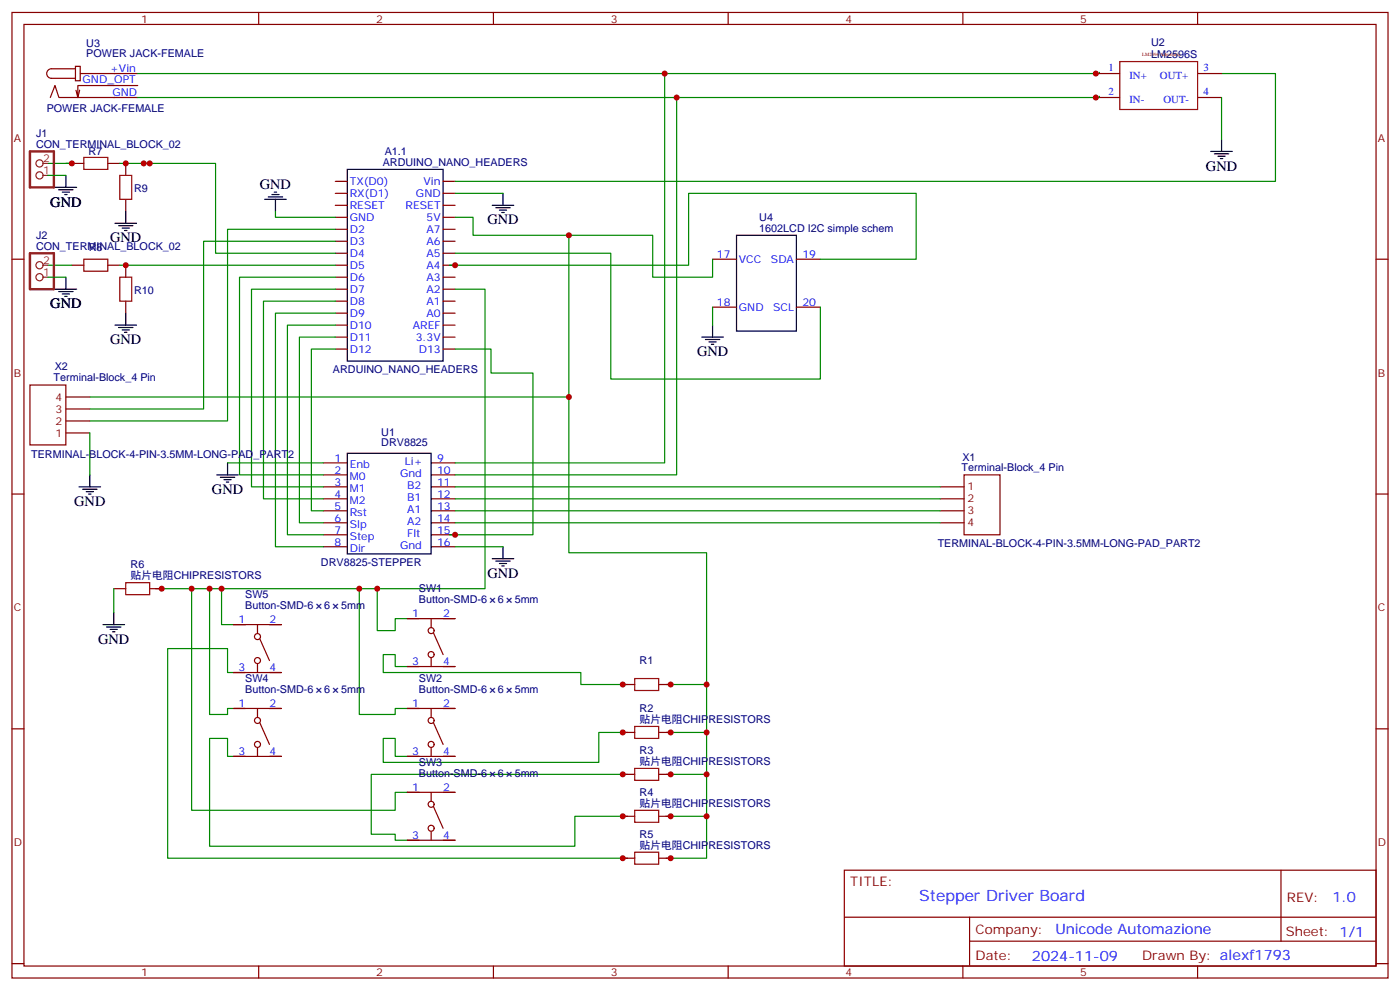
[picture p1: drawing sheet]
<svg xmlns="http://www.w3.org/2000/svg" width="412mm" height="292mm" viewBox="0 0 412 292" stroke-linecap="round" stroke-linejoin="round" font-family="sans-serif">
<g fill="none" stroke="#870000" stroke-width=".35">
<path d="M3.5 3.7h405.4v284.3h-405.4zM7.1 7.2h398.2v277.3h-398.2zM22.2 19.5h1.4v4.3h-1.4zM76.2 3.7v3.5M145.3 3.7v3.5M214.5 3.7v3.5M283.6 3.7v3.5M352.8 3.7v3.5M14.8 28.7l1.4-3.5 1.2 3.5h16.4M22.2 20.2h-7a1.41 1.41 0 0 0-1.4 1.5 1.41 1.41 0 0 0 1.4 1.4h7M23.5 26.6l-.6 2.1M23.6 21.7h17"/>
<path d="M33.5 28.7h7.1M40.6 25.2h-17.7v3.5l-.5-2.1M322.8 21.7h7M322.8 28.7h7M352.8 21.7h7M352.8 28.7h7M21.2 48.1h3.5M31.7 48.1h3.6M37 48.1v3.5M37 58.7v3.5M98.8 53.4h3.5M98.8 56.9h3.5"/>
<path d="M130.5 53.4h3.6M130.5 56.9h3.6M3.5 76.3h3.6M21.2 78.1h3.5M31.7 78.1h3.6M37 78.1v3.5M98.8 60.5h3.5M98.8 64h3.5M98.8 67.5h3.5M98.8 71h3.5M98.8 74.6h3.5M98.8 78.1h3.5"/>
<path d="M130.5 60.5h3.6M130.5 64h3.6M130.5 67.5h3.6M130.5 71h3.6M130.5 74.6h3.6M130.5 78.1h3.6M209.9 76.3h7.1M234.6 76.3h7.1M405.3 76.3h3.6M37 88.7v3.5M98.8 85.2h3.5M98.8 88.7h3.5"/>
<path d="M98.8 92.2h3.5M98.8 95.7h3.5M98.8 99.3h3.5M98.8 81.6h3.5M130.5 85.2h3.6M130.5 88.7h3.6M130.5 92.2h3.6M130.5 95.7h3.6M130.5 99.3h3.6M130.5 81.6h3.6M209.9 90.5h7.1M234.6 90.5h7.1"/>
<path d="M98.8 102.8h3.5M130.5 102.8h3.6M95.2 136.3h7.1M95.2 139.8h7.1M127 136.3h7.1M127 139.8h7.1M3.5 145.5h3.6M95.2 143.4h7.1M95.2 154h7.1M95.2 150.4h7.1M95.2 146.9h7.1M95.2 157.5h7.1"/>
<path d="M127 143.4h7.1M127 154h7.1M127 150.4h7.1M127 146.9h7.1M127 157.5h7.1M405.3 145.5h3.6M33.5 173.4h3.5M44.1 173.4h3.5M95.2 161h7.1M127 161h7.1M68.8 198h14.1M68.8 183.9h14.1"/>
<path d="M75.8 183.9v2.5M75.8 195.6v2.4M76.6 188.2l2.8 6.3M119.9 196.3h14.2M119.9 182.2h14.2M127 182.2v2.4M127 193.8v2.5M127.7 186.4l2.8 6.4M3.5 214.6h3.6M68.8 208.6h14.1M75.8 208.6v2.5M76.6 212.9l2.8 6.3"/>
<path d="M119.9 208.6h14.2M127 208.6v2.5M127.7 212.9l2.8 6.3M183.4 201.6h3.6M183.4 215.7h3.6M194 201.6h3.6M194 215.7h3.6M405.3 214.6h3.6M68.8 222.7h14.1M75.8 220.3v2.4M119.9 222.7h14.2M119.9 233.3h14.2"/>
<path d="M127 220.3v2.4M127 233.3v2.5M127.7 237.6l2.8 6.3M183.4 228h3.6M194 228h3.6M119.9 247.4h14.2M127 245v2.4M183.4 240.4h3.6M183.4 252.7h3.6M194 240.4h3.6M194 252.7h3.6M248.7 256.3h156.6v28.2h-156.6z"/>
<path d="M377.3 256.3v20.9M248.7 270.1h156.5M285.6 277.2h119.6M285.6 270.1v14.1M3.5 283.8h3.6M76.2 284.5v3.5M145.3 284.5v3.5M214.5 284.5v3.5M283.6 284.5v3.5M352.8 284.5v3.5M405.3 283.8h3.6"/>
<circle cx="75.8" cy="194.5" r=".88"/>
<circle cx="75.8" cy="187.5" r=".88"/>
<circle cx="127" cy="192.8" r=".88"/>
<circle cx="127" cy="185.7" r=".88"/>
<circle cx="75.8" cy="219.2" r=".88"/>
<circle cx="75.8" cy="212.2" r=".88"/>
<circle cx="127" cy="219.2" r=".88"/>
<circle cx="127" cy="212.2" r=".88"/>
<circle cx="127" cy="236.9" r=".88"/>
<circle cx="127" cy="243.9" r=".88"/>
</g>
<g fill="none" stroke="#000" stroke-width=".35">
<path d="M16.2 55.2h6.4M17.3 55.9h4.2M18.3 56.6h2.2M19 57.3h.8M19.4 51.6v3.6M78 58.7h6.3M79 58h4.3M80.1 57.3h2.1M80.8 56.6h.7M81.1 58.7v3.5M102.3 49.9h28.2v56.4h-28.2zM148.2 56.9v3.6"/>
<path d="M356.7 44.6h6.3M357.7 45.3h4.2M358.8 46h2.1M359.5 46.7h.7M359.8 41.1v3.5M33.9 65.8h6.3M34.9 66.5h4.3M36 67.2h2.1M36.7 67.9h.7M37 62.2v3.6M145 60.5h6.3M146 61.2h4.3"/>
<path d="M147.1 61.9h2.1M147.8 62.6h.7M217 69.3h17.6v28.2h-17.6zM16.2 85.2h6.4M17.3 85.9h4.2M18.3 86.6h2.2M19 87.3h.8M19.4 81.6v3.6M33.9 95.7h6.3M34.9 96.4h4.3M36 97.2h2.1M36.7 97.9h.7"/>
<path d="M37 92.2v3.5M206.7 99.3h6.4M207.8 100h4.2M209.9 95.7v3.6M208.8 100.7h2.2M209.5 101.4h.8M26.5 139.8v3.6M63.9 139.8h6.3M67 136.3v3.5M102.3 133.5h24.7v29.6h-24.7zM23.3 143.4h6.3M24.3 144.1h4.3"/>
<path d="M25.4 144.8h2.1M26.1 145.5h.7M64.9 140.5h4.2M66 141.3h2.1M66.7 142h.7M145 164.5h6.3M146 165.2h4.3M147.1 165.9h2.1M147.8 166.7h.7M148.2 161v3.5M30.3 183.9h6.4M31.4 184.6h4.2"/>
<path d="M32.5 185.3h2.1M33.2 186.1h.7M33.5 180.4v3.5"/>
</g>
<g fill="none" stroke="#008700" stroke-width=".35">
<path d="M40.6 28.7h158.7v111.1h-65.2M40.6 21.7h155.2v114.6h-61.7M323.8 21.3v.4h-128M323.8 28.4v.3h-124.5M359.8 21.7h15.9v31.7h-241.6M359.8 28.7v12.4M14.1 48.1h7.1h-1.8M14.1 51.6h5.3M35.3 48.1h8.8M42.3 48.1h21.2v26.5h35.3M134.1 56.9h14.1M14.1 78.1h7.1"/>
<path d="M35.3 78.1h63.5M81.1 62.2v1.8h17.7M98.8 67.5h-31.8v56.5h-40.5M98.8 71h-38.8v49.4h-33.5M134.1 64h5.2v5.3h53v12.3h17.6v-5.3M134.1 74.6h45.8v37h61.8v-21.1M167.6 69.3v93.5h40.5v38.8h-12M241.7 76.3h28.2v-19.4h-67.1v21.2h-70.5M14.1 81.6h5.3M98.8 99.3h-10.6v54.7h7M98.8 95.7h-14.1v61.8h10.5M98.8 92.2h-17.7v68.8h14.1"/>
<path d="M98.8 88.7h-21.2v58.2h17.6M98.8 85.2h-24.7v58.2h21.1M98.8 81.6h-28.2v58.2h24.6M134.1 85.2h8.8v88.2h-77.6v10.5h3.5M209.9 90.5v5.2M26.5 116.9h141.1M98.8 102.8h-7.1v47.6h3.5M134.1 102.8h10.5v7.1h12.4v47.6h-24.7M26.5 127.5v12.3M67 136.3h28.2M134.1 143.4h142.8M134.1 146.9h142.8"/>
<path d="M134.1 150.4h142.8M134.1 154h142.8M33.5 173.4v7M45.9 173.4h15.8M56.4 173.4v65.2h60v-5.3h3.5M65.3 173.4h-3.6v37h5.3v-1.8h1.8M105.8 173.4v37h10.6v-1.8h3.5M111.1 173.4v12.3h5.3v-3.5h3.5M134.1 161h14.1M68.8 198h-1.8v-7h-17.6v61.7h135.5M119.9 196.3h-3.5v-3.5h-3.5v5.2h58.2v3.6h13.8M184.9 215.7h-8.5v8.8h-63.5v-7h3.5v5.2h3.5"/>
<path d="M208.1 201.6v14.1h-12M208.1 215.7v12.3h-12M68.8 222.7h-1.8v-5.2h-5.3v31.7h107.6v-8.8h15.6M184.9 228h-75.5v17.7h7v1.7h3.5M208.1 228v12.4h-12M208.1 240.4v12.3h-12"/>
</g>
<path d="M8.8 113.4h10.6v17.6h-10.6zM19.4 116.9h7.1M19.4 127.5h7.1M19.4 124h7.1M19.4 120.4h7.1M284 139.8h10.6v17.7h-10.6zM276.9 143.4h7.1M276.9 146.9h7.1M276.9 150.4h7.1M276.9 154h7.1" fill="none" stroke="#800000" stroke-width=".35"/>
<path d="M329.8 18.1h23v14.1h-23zM24.7 46.4h7v3.5h-7zM35.3 51.6h3.5v7.1h-3.5zM24.7 76.3h7v3.6h-7zM35.3 81.6h3.5v7.1h-3.5zM37 171.6h7.1v3.5h-7.1zM187 199.8h7v3.5h-7zM187 213.9h7v3.6h-7zM187 226.3h7v3.5h-7zM187 238.6h7v3.5h-7zM187 251h7v3.5h-7z" fill="none" stroke="#a10000" stroke-width=".35"/>
<path d="M8.8 44.6h7.1v10.6h-7.1zM8.8 74.6h7.1v10.6h-7.1z" fill="none" stroke="#8c2424" stroke-width=".71"/>
<g fill="none" stroke="#8c2424" stroke-width=".35">
<path d="M12.7 51.6h1.4M12.7 48.1h1.4M12.7 78.1h1.4M12.7 81.6h1.4"/>
<circle cx="11.6" cy="48.1" r="1.06"/>
<circle cx="11.6" cy="51.6" r="1.06"/>
<circle cx="11.6" cy="78.1" r="1.06"/>
<circle cx="11.6" cy="81.6" r="1.06"/>
</g>
<g fill="#c00">
<circle cx="195.8" cy="21.7" r=".88"/>
<circle cx="111.1" cy="173.4" r=".88"/>
<circle cx="105.8" cy="173.4" r=".88"/>
<circle cx="65.3" cy="173.4" r=".88"/>
<circle cx="208.1" cy="201.6" r=".88"/>
<circle cx="208.1" cy="215.7" r=".88"/>
<circle cx="208.1" cy="228" r=".88"/>
<circle cx="208.1" cy="240.4" r=".88"/>
<circle cx="134.1" cy="157.5" r=".88"/>
<circle cx="56.4" cy="173.4" r=".88"/>
<circle cx="61.7" cy="173.4" r=".88"/>
<circle cx="134.1" cy="78.1" r=".88"/>
<circle cx="167.6" cy="69.3" r=".88"/>
<circle cx="183.4" cy="201.6" r=".88"/>
<circle cx="197.6" cy="201.6" r=".88"/>
<circle cx="183.4" cy="215.7" r=".88"/>
<circle cx="197.6" cy="215.7" r=".88"/>
<circle cx="183.4" cy="228" r=".88"/>
<circle cx="197.6" cy="228" r=".88"/>
<circle cx="183.4" cy="240.4" r=".88"/>
<circle cx="197.6" cy="240.4" r=".88"/>
<circle cx="183.4" cy="252.7" r=".88"/>
<circle cx="197.6" cy="252.7" r=".88"/>
<circle cx="47.6" cy="173.4" r=".88"/>
<circle cx="37" cy="78.1" r=".88"/>
<circle cx="44.1" cy="48.1" r=".88"/>
<circle cx="42.3" cy="48.1" r=".88"/>
<circle cx="37" cy="48.1" r=".88"/>
<circle cx="199.3" cy="28.7" r=".88"/>
<circle cx="322.8" cy="21.7" r=".88"/>
<circle cx="322.8" cy="28.7" r=".88"/>
<circle cx="21.2" cy="48.1" r=".88"/>
<circle cx="167.6" cy="116.9" r=".88"/>
</g>
<text font-size="4.6" fill="#00f" x="270.8" y="265.3">Stepper Driver Board</text>
<g font-size="4.2">
<text x="355.2" y="50.2">GND</text>
<text x="76.6" y="55.6">GND</text>
<text x="14.8" y="60.8">GND</text>
<text x="32.5" y="71.4">GND</text>
<text x="143.6" y="66.1">GND</text>
<text x="14.8" y="90.8">GND</text>
<text x="32.5" y="101.4">GND</text>
<text x="205.3" y="104.9">GND</text>
<text x="21.9" y="149">GND</text>
<text x="62.4" y="145.5">GND</text>
<text x="143.6" y="170.2">GND</text>
<text x="28.9" y="189.6">GND</text>
</g>
<g font-size="4.2" fill="#00f">
<text x="392.5" y="265.5">1.0</text>
<text x="310.9" y="275.1">Unicode Automazione</text>
<text x="304" y="282.9">2024-11-09</text>
</g>
<g font-size="3.9" fill="#800">
<text x="250.5" y="260.8">TITLE:</text>
<text x="379.1" y="265.5">REV:</text>
<text x="287.4" y="275">Company:</text>
<text x="378.7" y="275.7">Sheet: 1/1</text>
<text x="287.4" y="282.7">Date:</text>
<text x="336.4" y="282.8">Draw</text>
<text x="346.6" y="282.8">n By: alexf1793</text>
</g>
<g font-size="3.2" fill="#800">
<text x="41.6" y="6.7">1</text>
<text x="110.8" y="6.7">2</text>
<text x="179.9" y="6.7">3</text>
<text x="249.1" y="6.7">4</text>
<text x="318.2" y="6.7">5</text>
<text x="4.1" y="41.8">A</text>
<text x="405.9" y="41.8">A</text>
<text x="4.1" y="110.9">B</text>
<text x="405.9" y="110.9">B</text>
<text x="4.1" y="180.1">C</text>
<text x="405.9" y="180.1">C</text>
<text x="4.1" y="249.2">D</text>
<text x="405.9" y="249.2">D</text>
<text x="41.6" y="287.5">1</text>
<text x="110.8" y="287.5">2</text>
<text x="179.9" y="287.5">3</text>
<text x="249.1" y="287.5">4</text>
<text x="318.2" y="287.5">5</text>
</g>
<g font-size="3.2" fill="#000080">
<text x="25.4" y="16.9">POWER JACK-FEMALE</text>
<text x="25.4" y="13.8">U3</text>
<text x="339.1" y="17">LM2596S</text>
<text x="339.1" y="13.7">U2</text>
<text x="13.8" y="32.9">POWER JACK-FEMALE</text>
<text x="10.6" y="40.3">J1</text>
<text x="10.6" y="43.5">CON_TERMINAL_BLOCK_02</text>
<text x="26.1" y="45.7">R7</text>
<text x="113.3" y="45.8">A1.1</text>
<text x="112.7" y="48.8">ARDUINO_NANO_HEADERS</text>
<text x="39.5" y="56.4">R9</text>
<text x="223.7" y="65.1">U4</text>
<text x="10.6" y="70.3">J2</text>
<text x="223.7" y="68.2">1602LCD I2C simple schem</text>
<text x="10.6" y="73.5">CON_TERMINAL_BLOCK_02</text>
<text x="26.1" y="74">R8</text>
<text x="39.5" y="86.4">R10</text>
<text x="15.8" y="112.3">Terminal-Block_4 Pin</text>
<text x="16.1" y="109.1">X2</text>
<text x="98.1" y="109.9">ARDUINO_NANO_HEADERS</text>
<text x="112.3" y="131.4">DRV8825</text>
<text x="112.3" y="128.4">U1</text>
<text x="9.2" y="134.7">TERMINAL-BLOCK-4-PIN-3.5MM-LONG-PAD_PART2</text>
<text x="283.5" y="135.6">X1</text>
<text x="283.3" y="138.8">Terminal-Block_4 Pin</text>
<text x="276.2" y="161">TERMINAL-BLOCK-4-PIN-3.5MM-LONG-PAD_PART2</text>
<text x="38.5" y="167.4">R6</text>
<text x="94.5" y="166.7">DRV8825-STEPPER</text>
<text x="38.5" y="170.5">贴片电阻CHIPRESISTORS</text>
<text x="72.2" y="179.3">Button-SMD-6</text>
<text x="72.2" y="176.2">SW5</text>
<text x="95.5" y="179.3">6</text>
<text x="100.5" y="179.3">5mm</text>
<text x="123.4" y="177.6">Button-SMD-6</text>
<text x="123.4" y="174.4">SW1</text>
<text x="146.7" y="177.6">6</text>
<text x="151.6" y="177.6">5mm</text>
<text x="188.4" y="195.6">R1</text>
<text x="72.2" y="200.9">SW4</text>
<text x="123.4" y="200.9">SW2</text>
<text x="72.2" y="204">Button-SMD-6</text>
<text x="95.5" y="204">6</text>
<text x="100.5" y="204">5mm</text>
<text x="123.4" y="204">Button-SMD-6</text>
<text x="146.7" y="204">6</text>
<text x="151.6" y="204">5mm</text>
<text x="188.4" y="209.7">R2</text>
<text x="188.4" y="212.9">贴片电阻CHIPRESISTORS</text>
<text x="123.4" y="225.6">SW3</text>
<text x="188.4" y="225.2">贴片电阻CHIPRESISTORS</text>
<text x="188.4" y="222">R3</text>
<text x="123.4" y="228.7">Button-SMD-6</text>
<text x="146.7" y="228.7">6</text>
<text x="151.6" y="228.7">5mm</text>
<text x="188.4" y="237.6">贴片电阻CHIPRESISTORS</text>
<text x="188.4" y="234.4">R4</text>
<text x="188.4" y="249.9">贴片电阻CHIPRESISTORS</text>
<text x="188.4" y="246.7">R5</text>
</g>
<g font-size="3.2" fill="#00f">
<text x="32.5" y="21.3">+Vin</text>
<text x="326.5" y="21">1</text>
<text x="332.7" y="23.2">IN+</text>
<text x="341.7" y="23.2">OUT+</text>
<text x="354.5" y="21">3</text>
<text x="24.3" y="24.5">GND_OPT</text>
<text x="33.2" y="28.4">GND</text>
<text x="326.5" y="28">2</text>
<text x="354.5" y="28">4</text>
<text x="332.7" y="30.3">IN-</text>
<text x="342.7" y="30.3">OUT-</text>
<text x="103" y="54.5">TX(D0)</text>
<text x="103" y="58">RX(D1)</text>
<text x="122.5" y="58">GND</text>
<text x="124.8" y="54.5">Vin</text>
<text x="103" y="61.5">RESET</text>
<text x="103" y="65.1">GND</text>
<text x="119.5" y="61.5">RESET</text>
<text x="125.6" y="65.1">5V</text>
<text x="103" y="68.6">D2</text>
<text x="125.6" y="68.6">A7</text>
<text x="103" y="72.1">D3</text>
<text x="103" y="75.6">D4</text>
<text x="125.6" y="72.1">A6</text>
<text x="125.6" y="75.6">A5</text>
<text x="211.2" y="76">17</text>
<text x="217.7" y="77.4">VCC SDA</text>
<text x="236.4" y="76">19</text>
<text x="103" y="79.2">D5</text>
<text x="103" y="82.7">D6</text>
<text x="125.6" y="79.2">A4</text>
<text x="125.6" y="82.7">A3</text>
<text x="103" y="86.2">D7</text>
<text x="103" y="89.7">D8</text>
<text x="125.6" y="89.7">A1</text>
<text x="125.6" y="86.2">A2</text>
<text x="103" y="93.3">D9</text>
<text x="125.6" y="93.3">A0</text>
<text x="211.2" y="90.1">18</text>
<text x="217.7" y="91.5">GND</text>
<text x="227.7" y="91.5">SCL</text>
<text x="236.4" y="90.1">20</text>
<text x="103" y="96.8">D10</text>
<text x="103" y="100.3">D11</text>
<text x="121.6" y="96.8">AREF</text>
<text x="122.5" y="100.3">3.3V</text>
<text x="103" y="103.9">D12</text>
<text x="123.3" y="103.9">D13</text>
<text x="98.5" y="136">1</text>
<text x="103" y="137.7">Enb</text>
<text x="119.2" y="136.8">Li+</text>
<text x="128.8" y="136">9</text>
<text x="98.5" y="139.5">2</text>
<text x="98.5" y="143">3</text>
<text x="103" y="141.3">M0</text>
<text x="117.8" y="140.5">Gnd</text>
<text x="128.8" y="139.5">10</text>
<text x="128.8" y="143">11</text>
<text x="98.5" y="146.5">4</text>
<text x="103" y="144.8">M1</text>
<text x="103" y="148.3">M2</text>
<text x="119.9" y="144.1">B2</text>
<text x="119.9" y="147.6">B1</text>
<text x="128.8" y="146.5">12</text>
<text x="98.5" y="153.6">6</text>
<text x="98.5" y="150.1">5</text>
<text x="103" y="151.8">Rst</text>
<text x="103" y="155.4">Slp</text>
<text x="119.9" y="151.1">A1</text>
<text x="119.9" y="154.7">A2</text>
<text x="128.8" y="150.1">13</text>
<text x="128.8" y="153.6">14</text>
<text x="98.5" y="157.1">7</text>
<text x="98.5" y="160.7">8</text>
<text x="103" y="158.9">Step</text>
<text x="117.8" y="161.7">Gnd</text>
<text x="119.9" y="158.2">Flt</text>
<text x="128.8" y="157.1">15</text>
<text x="128.8" y="160.7">16</text>
<text x="103" y="162.4">Dir</text>
<text x="70.3" y="183.6">1</text>
<text x="79.4" y="183.6">2</text>
<text x="121.5" y="181.8">1</text>
<text x="130.5" y="181.8">2</text>
<text x="70.3" y="197.7">3</text>
<text x="79.4" y="197.7">4</text>
<text x="121.5" y="195.9">3</text>
<text x="130.5" y="195.9">4</text>
<text x="70.3" y="208.3">1</text>
<text x="79.4" y="208.3">2</text>
<text x="121.5" y="208.3">1</text>
<text x="130.5" y="208.3">2</text>
<text x="70.3" y="222.4">3</text>
<text x="79.4" y="222.4">4</text>
<text x="121.5" y="222.4">3</text>
<text x="130.5" y="222.4">4</text>
<text x="121.5" y="233">1</text>
<text x="130.5" y="233">2</text>
<text x="121.5" y="247.1">3</text>
<text x="130.5" y="247.1">4</text>
</g>
<g font-size="3.2" fill="#8d2323">
<text x="12.7" y="47.8">2</text>
<text x="12.7" y="51.3">1</text>
<text x="12.7" y="77.8">2</text>
<text x="12.7" y="81.3">1</text>
</g>
<g font-size="3.2" fill="#800000">
<text x="16.3" y="118">4</text>
<text x="16.3" y="125">2</text>
<text x="16.3" y="121.5">3</text>
<text x="16.3" y="128.6">1</text>
<text x="285" y="144.4">1</text>
<text x="285" y="148">2</text>
<text x="285" y="151.5">3</text>
<text x="285" y="155">4</text>
</g>
<text font-size="1.4" fill="#840000" x="336.5" y="16.4">LM2596 Adjustable</text>
</svg>
